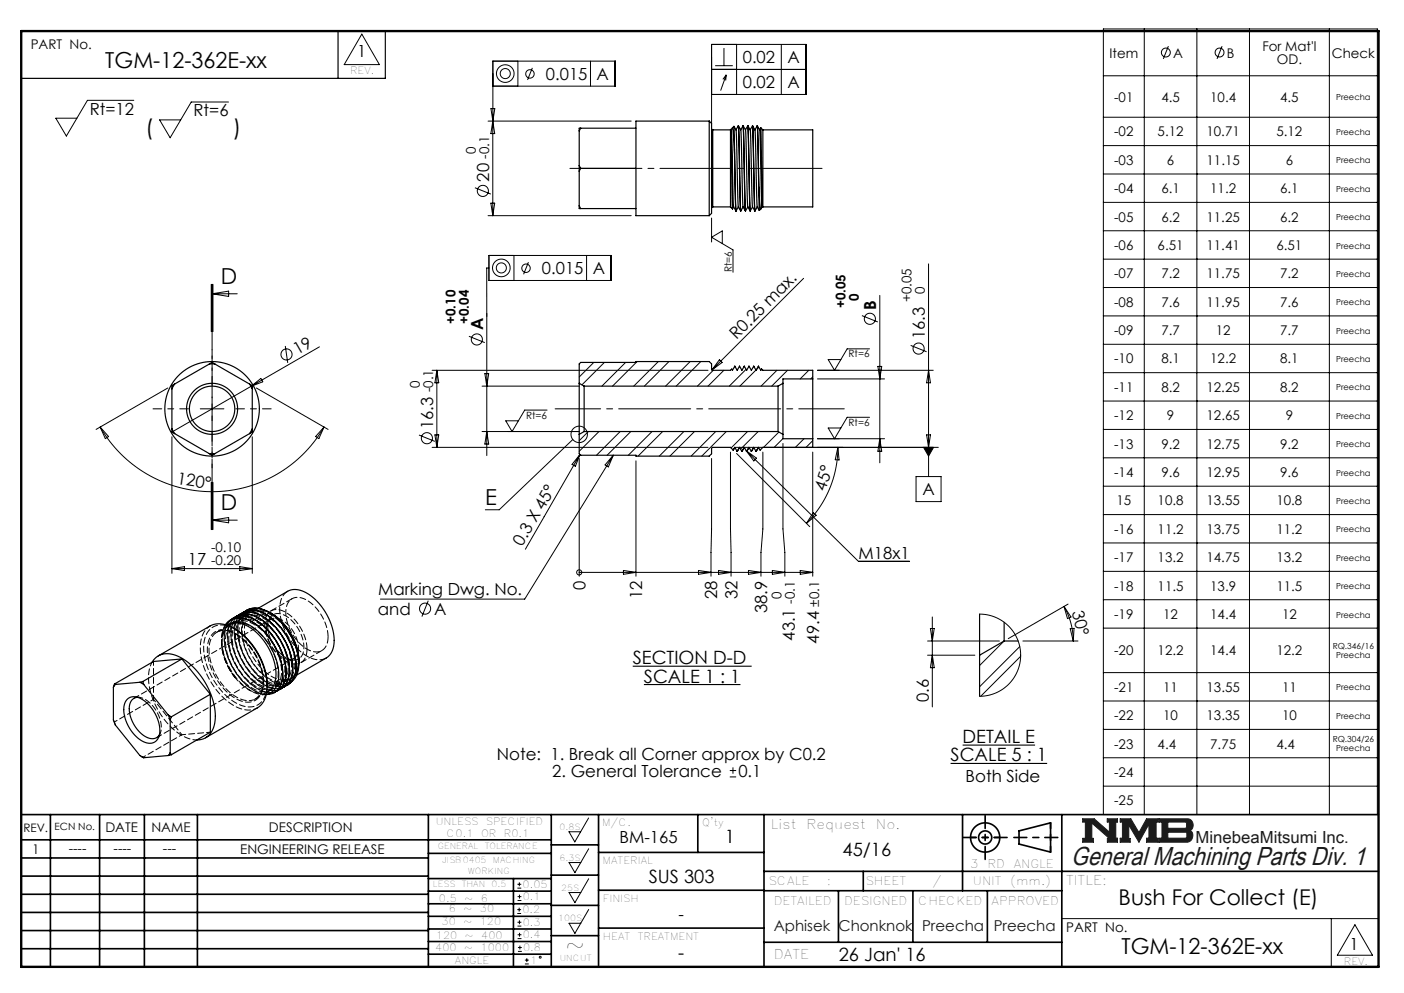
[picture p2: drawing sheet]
<svg xmlns="http://www.w3.org/2000/svg" width="297mm" height="210mm" viewBox="0 0 297 210" stroke-linecap="round" stroke-linejoin="round" font-family="sans-serif">
<g fill="none" stroke="#000" stroke-width=".35">
<path d="M4.5 172.3h287.1M4.5 177.6h112.1M10.7 172.3v32.2M21.1 172.3v32.2M30.5 172.3v32.2M41.8 172.3v32.2M90.6 172.3v32.2M116.6 172.3v32.2M116.6 178.7h10M126.6 172.3v32.2M147.6 172.3v8M161.6 172.3v32.2"/>
<path d="M203.6 172.3v16.1M215.6 175.7l6.6-1.7v6.2l-6.6-1.7zM224.6 172.3v32.2M4.5 185.3h86.1M4.5 181.4h86.1M4.5 189.1h86.1M4.5 193h86.1M4.5 196.8h86.1M90.6 199.1h26M90.6 193.8h26M90.6 188.5h26M90.6 191.1h26"/>
<path d="M90.6 180.5h26M90.6 185.8h26M90.6 196.5h26M108.6 185.8v18.5M116.6 185.1h10M116.6 191.5h10M116.6 197.9h10M126.6 196.3h35M126.6 188.3h35M126.6 180.3h35M161.6 184.3h130M161.6 199.3h63"/>
<path d="M161.6 188.4h63M177.4 188.4v10.9M182.6 184.3v4.1M193.1 188.4v10.9M208.9 188.4v10.9M4.5 200.6h86.1M90.6 201.8h26"/>
<circle cx="208.4" cy="177.1" r="3.1"/>
<circle cx="208.4" cy="177.1" r="1.39"/>
</g>
<path d="M229 173.2h2.5l3.2 2.8v-2.1h-.5v-.7h2.2v.7h-.4v3.4h.4v.8h-2.2v-.8h.4l-3.6-3.2v3.2h.3v.8h-2.3v-.8h.6v-3.4h-.6zM237 173.2h2.2l1.7 2.9 1.6-2.9h2.5v.7h-.4v3.4h.4v.8h-2.5v-.8h.5v-3l-2.1 3.8-2.1-3.6v2.8h.3v.8h-2.1v-.8h.4v-3.4h-.4zM245.2 173.2h6a1.34 1.34 0 0 1 1.2 1 1.34 1.34 0 0 1-.7 1.5 1.33 1.33 0 0 1 .6 1.4 1.33 1.33 0 0 1-1.2 1h-5.9v-.8h.6v-3.4h-.6zM247 173.9h3.8l.2 .2v.8l-.3 .3h-3.7zM247 176h3.9l.2 .2v.8l-.4 .3h-3.7z" fill="none" stroke="#191924" stroke-width=".21"/>
<path d="M76.5 7.2l3.8 6.5h-7.5zM124.5 173l-2.9 5-1.2-2.1h2.4M124.5 179.5l-2.9 5.1-1.2-2.2h2.4M124.5 185.8l-2.9 5.1-1.2-2.1h2.4M124.5 192.3l-2.9 5.1-1.2-2.1h2.4M224.6 194.3h67M281.6 194.3v10.2M286.6 195.6l3.7 6.4h-7.4z" fill="none" stroke="#000" stroke-width=".21"/>
<path d="M4.5 6.6h287.1" fill="none" stroke="#000" stroke-width=".21" stroke-dasharray="6.3 1.3 1.3 1.3" stroke-dashoffset="1.9"/>
<path d="M71.5 6.6v10M81.5 6.6v10h-77" fill="none" stroke="#000" stroke-width=".25"/>
<path d="M205.3 177.1h6.2M222.2 174v6.2" fill="none" stroke="#000" stroke-width=".35" stroke-dasharray="15.2 1.3 1.3 1.3" stroke-dashoffset="14.1"/>
<path d="M203.8 177.1h9.2M208.4 172.5v9.2M214.5 177.1h9.3" fill="none" stroke="#000" stroke-width=".35" stroke-dasharray="15.2 1.3 1.3 1.3" stroke-dashoffset="12.5"/>
<path d="M4.5 6.6h287.1v197.9h-287.1z" fill="none" stroke="#000" stroke-width=".5"/>
<path d="M229 173.2v.7h.6v3.4h-.6v.8h2.3v-.8h-.3v-3.2l3.6 3.2h-.4v.8h2.2v-.8h-.4v-3.4h.4v-.7h-2.2v.7h.5v2.1l-3.2-2.8zM237 173.2v.7h.4v3.4h-.4v.8h2.1v-.8h-.3v-2.8l2.1 3.6 2.1-3.8v3h-.5v.8h2.5v-.8h-.4v-3.4h.4v-.7h-2.5l-1.6 2.9-1.7-2.9zM247 176h3.8l.3 .3v.7l-.3 .3h-3.8zM245.2 173.2v.7h.6v3.4h-.6v.8l6.3-.1 .6-.4 .2-.8-.1-.7-.5-.4a1.34 1.34 0 0 0 .7-1.5 1.34 1.34 0 0 0-1.2-1zM247 173.9h3.8l.2 .2v.8l-.3 .3h-3.7z" fill-rule="evenodd" fill="#191924"/>
<g fill="none" stroke="#000" stroke-width=".21">
<path d="M104.3 18.2h25.8v-5.3h-25.8l-.1 32.7M104.3 12.9v5.3h5.3v-5.3M112.6 14.4l-1 2.5M124.9 12.9v5.3M150.5 20h20v-10.6h-20v16.7M150.5 14.7h20M151.3 13.9h3.7M153.1 10.2v3.7M153.6 15.8l-.7 1M153.6 15.8l-.1 1.2M153.6 15.8l-1.2 3.4M155.8 9.4v10.6"/>
<path d="M165.3 9.4v10.6M233.4 6.1h58v166.2h-58zM233.4 16h58M242.1 6.1v166.2M247.2 9.8l-1.1 2.7M253.2 6.1v166.2M258.5 9.8l-1.1 2.7M264.3 6.1v166.2M281.2 6.1v166.2M28.3 21.2h-9.8l-4.5 7.6-2.2-3.8h4.5M48.3 21.6h-7.8l-4.5 7.5-2.2-3.7h4.4M100.5 39.7l3.3 1.3"/>
<path d="M103.2 25.6h30.3M103.9 23l.8 5.3h-.9l.9-5.3zM233.4 24.8h58M233.4 30.8h58M233.4 36.8h58M103.2 45.6h30.3M103.4 56.7h-.4v10.2M103.4 54h25.9v5.3h-25.9zM103.8 43h.9l-.5 2.6zM108.7 54v5.3M111.8 55.5l-1 2.5M124.1 54v5.3"/>
<path d="M150.5 46.1v5.1M152.8 51.5v-2.7l-2.3 1.4 4.6 2.7v4.7M170 58.9l-19.4 19.3M196.4 55.8v45M233.4 42.8h58M233.4 48.8h58M233.4 54.8h58M44.7 60.1v10M44.9 60.1v10M44.9 62.1h5.3M44.9 62.1l3.5-.5v1.1zM45 60.1v10"/>
<path d="M60.3 73.2l.6 3.5M67.6 73.4l-14.5 8.3M91.4 78.3h58.4M92.4 78.3l.4 2.7h-.8zM92.4 78.3v16.3M99.2 71.1l3.4 1.4M102.6 79h.8l-.4 2.7zM103 66.3v30M125.6 76.6l-3.1 3.1M127.9 76.6l-4.8 4.8M132.3 76.6l-5 5.1M134.8 76.5l-5.2 5.2"/>
<path d="M139.3 76.5l-5.2 5.2M141.5 76.5l-5.2 5.2M146 76.5l-5.2 5.2M148.2 76.5l-5.2 5.2M150.9 78.3l-3.4 3.4M152.2 76.1l.6 .6-2.2 1.5zM153.1 78.3l-3.3 3.4M157.8 78.1l-3.5 3.6M158.5 77.5h-.1M159.9 78.3l-3.4 3.4M160.5 77.6l-.4 .5M164.4 78.3l-3.4 3.4"/>
<path d="M166.6 78.3l-3.4 3.4M171.1 78.3l-1.8 1.8M171.9 79.7l-.4 .4M172.9 78.3h24.5M182.3 66.7l3.4 1.4M183.9 73.8h-4.7l-2.7 4.5-1.3-2.3h2.7M185.7 77.5h.8l-.4 2.6zM186.1 62.5v35.4M192.6 73l3.4 1.4M196.4 78.3l.4 2.7h-.8zM233.4 60.8h58M233.4 66.8h58"/>
<path d="M233.4 72.8h58M233.4 78.8h58M21.2 90.3a27.3 27.3 0 0 0 47.3 0M21.2 90.3l1.8 2-.7 .5zM35.5 82.1l-15.2 8.7M36.4 92.4v28.8M42.4 86.5h5M44.9 84v5M53.1 81.7l-16.5 9.5M53.1 81.7l2.1-1.7 .4 .7zM53.4 92.4v28.8M54.2 82.1l15.2 8.7"/>
<path d="M68.5 90.3l-1 2.5-.7-.5zM88.6 92l3.4 1.3M91.4 94.6h58.4M92 92h.8l-.4 2.6zM102 91.3h20.6M102 81.7h20.6M103 91.3l.4 2.6h-.8zM115.7 86.7h-4.7l-2.7 4.6-1.3-2.3h2.7M121.2 92.9l-15.6 14.9h-2.9M122.5 97v24.9M122.7 96.1l-1 2.5-.7-.4zM122.7 96.1l-11.6 20.1"/>
<path d="M124.5 91.3l-2 1.9M126.7 91.3l-4.2 4.1M129.7 96.3l-18.7 30.4h-30.5M129.7 96.3l-1 2.4-.7-.4zM131.2 91.3l-5 5M133.4 91.3l-5 5M134.5 97.5v24.4M137.9 91.3l-5 5M140.2 91.3l-5.2 5.2M144.7 91.3l-5.2 5.2M146.9 91.3l-5.2 5.2M150.5 97l-.1 24.9"/>
<path d="M151.4 91.3l-5.2 5.2M153.6 91.3l-5.2 5.2M154.5 95.6l.1 26.3M155.8 95.9l15.5 15.5M157.9 95.3l23.7 23.4h10.8M157.9 95.3l2.1 1.6-.5 .6zM158.1 91.3l-3.4 3.4M160.4 91.3l-3.7 3.7M161.4 95.6v16.3l-.4 5v5M164.8 91.4l-3.3 3.2M165.6 93.8v18.1l.4 5v5M165.6 92.8l-1.8 1.8"/>
<path d="M170.1 92.8l-1.8 1.8M171.9 95.6v26.3M171.9 93.2l-1.4 1.4M172.9 92.8h14.2M172.9 80.1h14.2M177.2 94.6l.3 2.7-.8-.1zM177.2 94.6a22.7 22.7 0 0 1-6.6 16.1M183.9 88.3h-4.7l-2.7 4.5-1.3-2.3h2.7M186.1 92.8l.4 2.6h-.8zM195.4 94.6h2.1l-1.1 1.9zM196 92h.8l-.4 2.6zM198.5 94.6h-43"/>
<path d="M233.4 84.8h58M233.4 90.8h58M233.4 96.8h58M44.7 102v10M44.9 102v10M44.9 110l3.5-.6v1.2zM44.9 110h5.3M45 102v10zM50.7 119.8l2.7 .4-2.7 .5zM172 108.4l.7 .6-2.1 1.7zM193.8 100.8h5.3v5.3h-5.3zM233.4 102.8h58"/>
<path d="M233.4 108.8h58M233.4 114.8h58M36.4 120.2h17M36.4 120.2l2.6-.4v.9zM90.6 127l-1.4 3.4M122.5 121h.1M122.5 121h49.4M131.9 120.6l2.6 .4-2.6 .5zM147.8 120.6l2.6 .4-2.6 .5zM152 120.6l2.6 .4-2.6 .5zM158.3 120.6l2.7 .4-2.7 .5zM163.4 120.6l2.6 .4-2.6 .5z"/>
<path d="M169.3 120.6l2.6 .4-2.6 .5zM196.2 135.6h15.2M196.2 138.6h10M196.8 132.9h.8l-.4 2.7zM197.2 130.5v19M197.2 138.6l.4 2.6h-.8zM207.2 129.9l1.6 .1 1.7 .5 1.5 .8 1.3 1.1 1.1 1.3 .8 1.5 .5 1.7 .2 1.7-.2 1.6-.4 1.7-.8 1.5-1.1 1.3-1.4 1.1-1.5 .8-1.6 .5-1.7 .1M212.4 135.6l-5.2 5.1M215.7 136.7l-8.5 8.5M215.9 138.8l-8.4 8.4M216.4 135.6h11.6M225.1 128.3a14.6 14.6 0 0 1 1.9 7.3"/>
<path d="M225.1 128.3l1.5 2.2-.8 .3zM225.9 127.8l-12.6 7.3M226.4 133l.8-.1-.2 2.7zM233.4 120.8h58M233.4 126.8h58M233.4 132.8h58M233.4 142.2h58M233.4 148.2h58M233.4 154.3h58M154.4 164.3h1.3M154.4 163h1.3M155.1 162.3v1.3"/>
<path d="M233.4 160.3h58M233.4 166.3h58M109.4 193.2h.8M109.4 192.4h.8M109.5 187.8h.8M109.5 187h.8M109.5 195.9h.8M109.5 195h.8M109.5 190.4h.8M109.5 189.6h.8M109.5 198.5h.8M109.5 197.7h.8"/>
<path d="M109.8 192v.8M109.9 186.6v.8M109.9 194.6v.8M109.9 189.2v.8M109.9 197.3v.8M110 200v.8M109.6 201.2h.8M109.6 200.4h.8M111 203.9h.9M111 203h.9M111.4 202.6v.9"/>
<circle cx="106.9" cy="15.6" r="1.07"/>
<circle cx="106.9" cy="15.6" r="1.87"/>
<circle cx="112.1" cy="15.6" r=".89"/>
<circle cx="246.6" cy="11.1" r=".94"/>
<circle cx="258" cy="11.1" r=".94"/>
<circle cx="102.1" cy="40.4" r="1.18"/>
<circle cx="106.1" cy="56.7" r="1.07"/>
<circle cx="106.1" cy="56.7" r="1.87"/>
<circle cx="111.3" cy="56.7" r=".89"/>
<circle cx="60.6" cy="75" r="1.18"/>
<circle cx="100.9" cy="71.8" r="1.18"/>
<circle cx="184" cy="67.4" r="1.18"/>
<circle cx="194.3" cy="73.7" r="1.18"/>
<circle cx="90.3" cy="92.7" r="1.18"/>
<circle cx="122.5" cy="91.9" r="1.74"/>
<circle cx="89.9" cy="128.7" r="1.18"/>
<circle cx="122.5" cy="121" r=".54"/>
<circle cx="114.3" cy="202.4" r=".2"/>
</g>
<path d="M133.8 140.9h25.2M136.2 144.8h20.4M203.6 157.6h15.4M201.1 161.5h20.4" fill="none" stroke="#000" stroke-width=".24"/>
<path d="M44.9 60.1v51.9" fill="none" stroke="#000" stroke-width=".21" stroke-dasharray="6.3 1.3 1.3 1.3" stroke-dashoffset="2.6"/>
<path d="M120.5 35.6h53.4" fill="none" stroke="#000" stroke-width=".21" stroke-dasharray="15.2 1.3 1.3 1.3"/>
<path d="M39.9 86.5h-7.5M44.9 81.5v-7.5M44.9 91.5v7.5M49.9 86.5h7.5" fill="none" stroke="#000" stroke-width=".21" stroke-dasharray="15.2 1.3 1.3 1.3" stroke-dashoffset="13.4"/>
<path d="M117.4 86.5h61.2" fill="none" stroke="#000" stroke-width=".21" stroke-dasharray="15.2 1.3 1.3 1.3" stroke-dashoffset="5.6"/>
<path d="M195.4 94.6h2.1l-1.1 1.9z" fill="#000"/>
<g fill="none" stroke="#000" stroke-width=".25">
<path d="M122.5 35v1.2M122.5 27.7v7.3M122.5 36.2v7.3M122.5 35l.3 .6M122.8 27.1h-.3v.6M122.8 27.1l-.3 .6M122.8 27.1h11.7M122.8 35.6h11.7M122.8 35.6l-.3 .6M150 25.6v20M150 25.6l.5 .5v19l-.5 .5M150 25.6h-15.5v20h15.5"/>
<path d="M150.5 27.2l.3 .3M150.8 27.5v16.3M150.8 27.5h3.7M154.5 27.5v16.3M154.6 27.4l-.1 .1M154.6 27.4l.3 16.8M154.7 27.5l.3 13.1a7.3 7.3 0 0 0 .4 3.6l.3 .4M154.9 27.1l-.2 .4-.1-.1M154.9 27.1l.2 1 .3 4.3M155.3 26.7l-.4 .4M155.3 26.7l.1 4.8M155.4 32.4l.3 12.2"/>
<path d="M155.4 31.5l.3 13.1M155.4 31.5v.9M155.7 27.5l.3 13.1a7.3 7.3 0 0 0 .4 3.6l.3 .4M156.2 26.6l-.5 .9-.4-.8M156.2 26.6l.5 18M156.2 26.6h.1M156.2 26.6l.5 .9 .5-.9M156.7 27.5l.3 13.1a7.3 7.3 0 0 0 .4 3.6l.3 .4M157.2 26.6l.5 18M157.2 26.6h.1M157.2 26.6l.5 .9 .5-.9M157.7 27.5l.3 13.1a7.3 7.3 0 0 0 .4 3.6l.3 .4"/>
<path d="M158.2 26.6l.5 18M158.2 26.6h.1M158.7 27.5l.3 13.1a7.3 7.3 0 0 0 .4 3.6l.3 .4M159.2 26.6l-.5 .9-.5-.9 .5 18 .5-.8M159.2 26.6l.5 18M159.2 26.6h.1M159.2 26.6l.5 .9 .5-.9M159.2 26.6l.5 18 .5-.8M159.7 27.5l.3 13.1a7.3 7.3 0 0 0 .4 3.6l.2 .3M160.2 26.6l.3 13.9M160.2 26.6h.1M160.2 26.6l.5 .9 .2-.5"/>
<path d="M160.2 26.6l.3 13M160.5 39.6l.2 3.6 .2 1-.3 .3M160.5 39.6v.9M160.7 27.5l.4 14.6 .2 1.8M160.9 27l.4 16.9M160.9 27l.5 .5M161.4 27.5v16.3M161.4 27.5h10.5v16.3h-10.5M122.5 43.5v.6h12M122.5 43.5l.3 .6M150.8 43.8l-.3 .2M150.8 43.8h3.7"/>
<path d="M154.5 43.8l.4 .4M155.2 43.8l-.2 .4M155.7 44.6h.1M156.2 43.8l-.5 .8M156.7 44.6h.1M157.2 43.8l-.5 .8M157.7 44.6h.1M158.2 43.8l-.5 .8M158.7 44.6h.1M160.5 40.5l.1 4M161.2 43.8l-.2 .4M161.4 43.8l-.1 .1"/>
<path d="M44.3 77h1.1M155.4 77.5l-.5 .8-.1-.3-.3 .3h-3.7l-.3-.2v-1.1l-.5-.5-27.2 .1-.3 .4v4.1M155.4 77.5h.1M155.5 77.5l.4 .8 .5-.8M156.4 77.5h.1M156.5 77.5l.4 .8 .5-.8M157.4 77.5h.1M157.5 77.5l.4 .8 .5-.8M158.4 77.5h.1M158.5 77.5l.4 .8 .5-.8M159.4 77.5h.1M159.5 77.5l.4 .8 .5-.8"/>
<path d="M160.4 77.5h.1M160.5 77.5l.4 .8 .2-.3M161.1 78v.1M161.1 78l.3 .3h10.5v1.8M36.4 90.7l.5 1M36.4 82.2v9.2l8.5 4.9 .5-.4M36.9 81.2l-.5 1M36.9 81.2l-.5 .4v.6M36.9 81.2l8-4.6 8.5 5v9.1M44.3 95.9h1.1M52.8 81.2l.6 1M53.4 90.7l-.6 1"/>
<path d="M53.4 90.7v.7l-8 4.5M122.5 91.9v4.1l.3 .3 27.2 .2 .5-.5v-1.2l.2-.2h3.8l.6 .6M122.5 81.1v10.8M122.5 81.1l1.1 .6M123.6 81.7v9.6M123.6 91.3l-1.1 .6M123.6 91.3h41M123.6 81.7h41M155.1 95.2h.1M155.4 94.6l.5 .9M155.4 94.6l-.3 .6M156 95.4v.1"/>
<path d="M156.4 94.6l.6 .9M156.4 94.6l-.4 .9M157 95.4v.1M157.4 94.6l.6 .9M157.4 94.6l-.4 .9M158 95.4v.1M158.4 94.6l.6 .9M158.4 94.6l-.4 .9M159 95.4v.1M159.4 94.6l.6 .9M159.4 94.6l-.4 .9M160 95.4v.1"/>
<path d="M160.4 94.6l-.4 .9M164.6 81.7v9.6M164.6 91.3l1 .6M165.6 81.1v10.8M165.6 91.9v.9h6.3M165.6 81.1l-1 .6M171.9 80.1v12.7M171.9 92.8v1.8h-10.5l-.6 .6-.4-.6M171.9 80.1h-6.3v1M33.5 138.7l10.9-6.3a5.2 5.2 0 0 1 5.5 .7 15.7 15.7 0 0 1 6.6 12M38.5 139.4l-8.3 4.7M38.5 139.4l6 7.4"/>
<path d="M38.5 139.4l-6 .5-8.3 4.8M48.3 132.3a4.2 4.2 0 0 1 4.9 .6 12.3 12.3 0 0 1 5.1 10.9 3.4 3.4 0 0 1-1.9 2.6M48.9 131a4.3 4.3 0 0 1 5.1 .1 13.8 13.8 0 0 1 6.5 11.7 3.8 3.8 0 0 1-2.1 3.4M49.4 130.7h.1M49.4 130.7a5 5 0 0 1 5.3 .8 13.9 13.9 0 0 1 5.8 11.3 4 4 0 0 1-1.7 3.3M49.4 132.9a14.7 14.7 0 0 1 7.1 12.2M49.8 130.5a4.4 4.4 0 0 1 4.9 .2 13.8 13.8 0 0 1 6.5 11.7 3.8 3.8 0 0 1-2.1 3.4M50.1 130.3a5 5 0 0 1 5.3 .8 13.9 13.9 0 0 1 5.8 11.3 4 4 0 0 1-1.7 3.3M50.1 130.3h.1M50.3 130.6l.7 .1M50.3 130.6a3.2 3.2 0 0 0-2.6 1.5M50.3 130.6a9.4 9.4 0 0 1 7 4.7 11.6 11.6 0 0 1 2.2 9.3 3.2 3.2 0 0 1-1.5 1.9"/>
<path d="M50.5 130.1a4.4 4.4 0 0 1 4.9 .2 13.8 13.8 0 0 1 6.5 11.7 3.8 3.8 0 0 1-2.1 3.4M50.8 129.9a4.5 4.5 0 0 1 4.6 .4 13.8 13.8 0 0 1 6.5 11.7 3.8 3.8 0 0 1-1.7 3.3M51 130.7a3.5 3.5 0 0 0-3.2 1.5M51 130.7a11.1 11.1 0 0 1 7.3 6.4 9.4 9.4 0 0 1 .9 8.1 2.99 2.99 0 0 1-2.9 1.7 3.4 3.4 0 0 0 2.7-3.7 12.9 12.9 0 0 0-6.8-11.3 3.7 3.7 0 0 0-4.1 .4M51.2 129.7a4.4 4.4 0 0 1 4.9 .2 13.8 13.8 0 0 1 6.5 11.7 3.8 3.8 0 0 1-2.1 3.4M51.5 129.4a5 5 0 0 1 5.3 .9 13.9 13.9 0 0 1 5.8 11.2 4 4 0 0 1-1.7 3.3M51.5 129.4v.1M51.9 129.3a4.4 4.4 0 0 1 4.9 .1l2.2 1.7 1.3 1.5M52.2 129a4.5 4.5 0 0 1 4.6 .4l1.4 1 1.5 1.4M54.6 128.6l6.3-3.6a4.7 4.7 0 0 1 5 1.1 12.3 12.3 0 0 1 4.7 10.6 3.5 3.5 0 0 1-1.6 2.5l-6.2 3.6M56.3 129.2a12.6 12.6 0 0 1 6.9 10.8M57.3 129.6a12.7 12.7 0 0 1 5.9 10.2"/>
<path d="M59.7 131.8l.6 .8M59.7 131.8a13.3 13.3 0 0 1 3.5 8.3M60.3 132.6a12.5 12.5 0 0 1 2.8 9.2 3.7 3.7 0 0 1-1.4 2.3M207.2 129.9v8.7M207.2 138.6v8.6M212.4 131.6v4M212.4 135.6l-5.2 3M212.4 135.6h3M24 145.3v7l.4 1 5.2 6.5 .8 .4M24.2 144.7l-.2 .6M24.2 144.7l.2 .1M24.4 144.8l-.4 .5"/>
<path d="M26.8 148a2.61 2.61 0 0 1 3.7 .2 8 8 0 0 1 3.2 7.3 2.19 2.19 0 0 1-3.5 1.3 8 8 0 0 1-3.9-7.8zM29.1 147.5a2.16 2.16 0 0 0-1.7 2.7 6.9 6.9 0 0 0 4.5 6 1.73 1.73 0 0 0 1.8-.8M29.6 144.3l.8 .5M29.6 144.3l-5.2 .5M30.2 144.1l.2 .7M30.2 144.1l-.6 .2M30.4 144.8l5.2 6.4M32.2 140.1a4 4 0 0 1 5.4-1.3 15.1 15.1 0 0 1 7.9 13.6 4 4 0 0 1-3.9 4.1M35.6 151.2l.4 1.1M35.6 151.2l.6 .4M35.6 159.8l-5.2 .4M36 159.2l-.4 .6"/>
<path d="M36 159.2l.2 .4M36 152.3v6.9M36.2 151.6l-.2 .7M36.2 159.6l-.6 .2M44.5 146.8l-8.3 4.8M44.5 146.8v8l-8.3 4.8M56.5 145.1a5 5 0 0 1-2.1 4.6l-10.9 6.3M58.8 146.1h-.1M59.5 145.7h-.1M60.9 144.8h.1M63.2 140.1v.2M30 160l.4 .2"/>
<circle cx="44.9" cy="86.5" r="5.4"/>
<circle cx="44.9" cy="86.5" r="10"/>
<circle cx="44.9" cy="86.5" r="4.8"/>
</g>
<path d="M48.3 132.3l-2.4 1.4M49.8 130.5a5.2 5.2 0 0 0-1.6 4.8 13.9 13.9 0 0 0 6.8 10.6 4.1 4.1 0 0 0 3.4 .3M50.5 130.1a5.2 5.2 0 0 0-1.6 4.8 13.9 13.9 0 0 0 6.8 10.6 4.1 4.1 0 0 0 3.4 .3M51.2 129.7a5.2 5.2 0 0 0-1.6 4.8 13.9 13.9 0 0 0 6.8 10.6 4.1 4.1 0 0 0 3.4 .3M51.9 129.3a5.2 5.2 0 0 0-1.6 4.8 13.9 13.9 0 0 0 6.8 10.6 4.1 4.1 0 0 0 3.4 .3M56.3 129.2a3.5 3.5 0 0 0-5.2 3.2 12.9 12.9 0 0 0 7.2 12l1.1 .3a3.1 3.1 0 0 0 2.3-.6M29.1 147.5a5.9 5.9 0 0 1 4.7 4.6 4.1 4.1 0 0 1-.1 3.3M54 147.8l2.4-1.4" fill="none" stroke="#000" stroke-width=".21" stroke-dasharray="1.3 .6" stroke-dashoffset=".2"/>
<path d="M46.9 135.8v.1M46.9 135.3v.3M48.9 131a5.3 5.3 0 0 0-1.4 4.7 13.9 13.9 0 0 0 6.8 10.6l2 .6M56.3 133.1a2.06 2.06 0 0 1 1-2.1 2.06 2.06 0 0 1 2.4 .1 7 7 0 0 1 3.3 7.1 2.02 2.02 0 0 1-3.3 .8 7.5 7.5 0 0 1-3.4-5.9M61.8 126.6l-4.5 2.6M24 152.3l.2 .4M52.6 145.9l.4 .2M59.8 143.8a3.1 3.1 0 0 0 3.3-3.2 12.3 12.3 0 0 0-6.7-11 3.4 3.4 0 0 0-5.1 2.9 12.1 12.1 0 0 0 6.7 11.5 3.1 3.1 0 0 0 4.4-3 12.3 12.3 0 0 0-6.7-11 3.4 3.4 0 0 0-5.1 2.9 12.1 12.1 0 0 0 6.7 11.5 3.1 3.1 0 0 0 4.4-3 12.3 12.3 0 0 0-6.7-11 3.4 3.4 0 0 0-5.1 2.9 12.1 12.1 0 0 0 6.7 11.5 3.1 3.1 0 0 0 4.3-2.9 12.3 12.3 0 0 0-6.6-11.1 3.4 3.4 0 0 0-5.1 2.9 12.1 12.1 0 0 0 6.7 11.5 3.1 3.1 0 0 0 4.3-2.9 12.3 12.3 0 0 0-6.6-11.1 3.4 3.4 0 0 0-5.1 3 12.1 12.1 0 0 0 6.6 11.4 3.1 3.1 0 0 0 4.4-2.9 12.3 12.3 0 0 0-6.6-11.1 3.4 3.4 0 0 0-5.2 3 12.1 12.1 0 0 0 6.7 11.4 3.1 3.1 0 0 0 4.4-2.9 12.3 12.3 0 0 0-6.6-11.1 3.4 3.4 0 0 0-5.2 3 12.2 12.2 0 0 0 2.8 8.3M63.6 140.2l4.5-2.6" fill="none" stroke="#000" stroke-width=".21" stroke-dasharray="1.3 .6"/>
<path d="M32.5 139.9v8M44.4 132.4a5.2 5.2 0 0 0-2 5.1 15.4 15.4 0 0 0 7.9 12.2 4.6 4.6 0 0 0 4.1 0M46.3 133.5a5.8 5.8 0 0 1 5.6 2.2 13 13 0 0 1 3.8 8.5M46.3 133.5a5.3 5.3 0 0 1 5.1 1.6 13 13 0 0 1 4.3 9M56.9 131l-.3 .9M60.9 139.5l.9 .1M29.5 147.5l-.9-.1M29.6 159.8l.6 .4M32.2 140.1a10.1 10.1 0 0 0 .6 8.8 13 13 0 0 0 7.9 7.5l.9 .1M33.6 155.9l.3-.8M49.8 143.3a7 7 0 0 0 6.1 3.3l.8-.3M55.7 144.3a12.6 12.6 0 0 0-7.1-10.9 3.3 3.3 0 0 0-4.7 3.1 12.5 12.5 0 0 0 7.1 11.7 3.3 3.3 0 0 0 4.7-3v-.9" fill="none" stroke="#000" stroke-width=".21" stroke-dasharray="1.3 .6" stroke-dashoffset=".4"/>
<path d="M56.7 132.5a2.3 2.3 0 0 1 1-2.5 2.3 2.3 0 0 1 2.6 .2 8 8 0 0 1 3.9 7.7 2.19 2.19 0 0 1-3.6 1.3 7.4 7.4 0 0 1-2.6-2.6M57.7 136.1a7.8 7.8 0 0 1-1-3.6M32.5 147.9l6 7.5M32.5 147.9l-8.3 4.8M38.5 155.4l-8.3 4.8M59.8 143.8a3.3 3.3 0 0 0 3.4-3.8" fill="none" stroke="#000" stroke-width=".21" stroke-dasharray="1.3 .6" stroke-dashoffset=".6"/>
<path d="M45.5 133.9l.8-.4M57.5 129.8a3.5 3.5 0 0 0-5.2 .7 8.8 8.8 0 0 0 .9 7.9 9.5 9.5 0 0 0 6.6 5.4M38.5 155.4l6-.6M54.5 147.5l-.9 .5M63.2 140.1a3.2 3.2 0 0 1-2.9 3.8l-.5-.1" fill="none" stroke="#000" stroke-width=".21" stroke-dasharray="1.3 .6" stroke-dashoffset=".5"/>
<path d="M60.9 125a4.5 4.5 0 0 0-1.7 4.7 12.4 12.4 0 0 0 6.7 9.5 3.6 3.6 0 0 0 3.1 0M64.9 137.3a9.5 9.5 0 0 0-5.5-8.3 2.54 2.54 0 0 0-3.4 2.7 9.4 9.4 0 0 0 5.5 8.6 2.54 2.54 0 0 0 3.4-2.6v-.4M69.4 134.7a9.5 9.5 0 0 0-5.5-8.2 2.54 2.54 0 0 0-3.4 2.6 9.4 9.4 0 0 0 5.5 8.6 2.54 2.54 0 0 0 3.4-2.6v-.4M56.5 144.7a4.3 4.3 0 0 1-2.9 4.7 7.5 7.5 0 0 1-6.5-3 14 14 0 0 1-3.9-10.9 3.7 3.7 0 0 1 5.5-2.9l1.1 .5" fill="none" stroke="#000" stroke-width=".21" stroke-dasharray="1.3 .6" stroke-dashoffset="-.1"/>
<path d="M48.5 132.1a4.5 4.5 0 0 0-1.6 4.8 13.1 13.1 0 0 0 2.9 6.4M57.3 130.9l-29 16.8M33.1 156l29-16.7" fill="none" stroke="#000" stroke-width=".21" stroke-dasharray="1.3 .6" stroke-dashoffset=".1"/>
<path d="M47.8 132.2a8.4 8.4 0 0 0 0 7.7l.9 1.9 1.1 1.5M24.2 152.7l.2 .6M49.8 143.3a11.1 11.1 0 0 1-2.6-9.6l.9-1.4M53.6 148a5.3 5.3 0 0 1-5-1.6 12.2 12.2 0 0 1-4.3-10.3l.4-1.1 .8-1.1M56.3 146.9a7.4 7.4 0 0 1-6.2-3.3 12.8 12.8 0 0 1-3.1-9.8l.7-1.7" fill="none" stroke="#000" stroke-width=".21" stroke-dasharray="1.3 .6" stroke-dashoffset=".3"/>
<path d="M54.6 128.6l-1.2 .7M55.7 144.2a4.4 4.4 0 0 1-1.3 3.3M55.7 144.1a4.4 4.4 0 0 1-1.2 3.4M58 146.5a4.8 4.8 0 0 1-5.1-1 13.9 13.9 0 0 1-5.4-11.4 4.3 4.3 0 0 1 1.9-3.4M58.8 146.1a4.8 4.8 0 0 1-5.1-1 13.9 13.9 0 0 1-5.5-11.5 4.3 4.3 0 0 1 1.9-3.3M59.5 145.7a4.8 4.8 0 0 1-5.1-1 13.9 13.9 0 0 1-5.5-11.5 4.3 4.3 0 0 1 1.9-3.3M60.2 145.2a4.8 4.8 0 0 1-5.1-.9 13.9 13.9 0 0 1-5.5-11.5 4.3 4.3 0 0 1 1.9-3.4M60.9 144.8a4.8 4.8 0 0 1-5.1-.9 13.9 13.9 0 0 1-5.5-11.5 4.3 4.3 0 0 1 1.9-3.4M61.5 143.5l1.3-.7M62 143.1a4.5 4.5 0 0 0 1.2-3.4" fill="none" stroke="#000" stroke-width=".21" stroke-dasharray="1.3 .6" stroke-dashoffset=".7"/>
<path d="M59.8 143.8l1.1-.1 .7-.3" fill="none" stroke="#000" stroke-width=".21" stroke-dasharray="1.3 .6" stroke-dashoffset=".9"/>
<text font-size="5.5" fill="#191924" x="226.6" y="182.9">General Machining Parts Div. 1</text>
<text font-size="4.9" x="119.6" y="201.6">~</text>
<g font-size="4.7">
<text x="22.3" y="14.4">TGM-12-362E-xx</text>
<text x="30.8" y="28.6">(</text>
<text x="49.3" y="28.6">)</text>
<text x="46.7" y="60">D</text>
<text x="46.7" y="107.9">D</text>
<text x="102.7" y="106.8">E</text>
<text x="237.2" y="201.7">TGM-12-362E-xx</text>
</g>
<text font-size="4.6" x="236.6" y="191.4">Bush For Collect (E)</text>
<g font-size="3.9">
<text x="133.8" y="140.5">SECTION D-D</text>
<text x="136.2" y="144.3">SCALE 1 : 1</text>
<text x="201.1" y="161">SCALE 5 : 1</text>
<text x="203.6" y="157.1">DETAIL E</text>
<text x="153.3" y="178.4">1</text>
<text x="178.2" y="181">45/16</text>
<text x="137.2" y="186.7">SUS 303</text>
<text x="143.5" y="202.9">-</text>
<text x="177.4" y="203.2">26 Jan' 16</text>
</g>
<g font-size="3.5">
<text x="75.6" y="12.1">1</text>
<text x="115.5" y="16.9">0.015</text>
<text x="126.2" y="16.9">A</text>
<text x="157.1" y="13.4">0.02</text>
<text x="166.6" y="13.4">A</text>
<text x="157.1" y="18.7">0.02</text>
<text x="166.6" y="18.7">A</text>
<text x="19" y="24.2">Rt=12</text>
<text x="40.9" y="24.6">Rt=6</text>
<text x="103.5" y="38.4" transform="rotate(-90 103.5 38.4)">20</text>
<text x="114.6" y="58">0.015</text>
<text x="125.4" y="58">A</text>
<text x="185.3" y="65.5" transform="rotate(-90 185.3 65.5)">B</text>
<text x="102.2" y="69.8" transform="rotate(-90 102.2 69.8)">A</text>
<text x="155.8" y="72" transform="rotate(-45 155.8 72)">R0.25 max.</text>
<text x="195.7" y="71.8" transform="rotate(-90 195.7 71.8)">16.3</text>
<text x="63" y="75.1" transform="rotate(-30 63 75.1)">19</text>
<text x="91.6" y="90.7" transform="rotate(-90 91.6 90.7)">16.3</text>
<text x="37.3" y="102.4" transform="rotate(9 37.3 102.4)">120°</text>
<text x="174.6" y="104" transform="rotate(-72 174.6 104)">45°</text>
<text x="195.1" y="104.8">A</text>
<text x="39.8" y="119.5">17</text>
<text x="110.5" y="115.8" transform="rotate(-60 110.5 115.8)">0.3 X 45°</text>
<text x="181.6" y="118.2">M18x1</text>
<text x="80" y="125.9">Marking Dwg. No.</text>
<text x="123.9" y="124.8" transform="rotate(-90 123.9 124.8)">0</text>
<text x="79.9" y="130.1">and</text>
<text x="91.9" y="130.1">A</text>
<text x="135.9" y="126.7" transform="rotate(-90 135.9 126.7)">12</text>
<text x="151.7" y="126.7" transform="rotate(-90 151.7 126.7)">28</text>
<text x="156" y="126.7" transform="rotate(-90 156 126.7)">32</text>
<text x="162.3" y="129.7" transform="rotate(-90 162.3 129.7)">38.9</text>
<text x="226.7" y="129.3" transform="rotate(76 226.7 129.3)">30°</text>
<text x="168.2" y="135.5" transform="rotate(-90 168.2 135.5)">43.1</text>
<text x="173.3" y="136.1" transform="rotate(-90 173.3 136.1)">49.4</text>
<text x="196.5" y="148.5" transform="rotate(-90 196.5 148.5)">0.6</text>
<text x="105.1" y="160.8">Note: 1. Break all Corner approx by C0.2</text>
<text x="116.8" y="164.3">2. General Tolerance</text>
<text x="156.2" y="164.3">0.1</text>
<text x="204.3" y="165.3">Both Side</text>
<text x="131" y="178.4">BM-165</text>
<text x="143.5" y="194.6">-</text>
<text x="285.5" y="200.9">1</text>
</g>
<text font-size="3.5" fill="#191924" x="252.9" y="178.2">MinebeaMitsumi Inc.</text>
<g font-size="3.2" fill="#191924">
<text x="163.7" y="196.8">Aphisek</text>
<text x="177.4" y="196.8">Chonknok</text>
<text x="195.1" y="196.8">Preecha</text>
<text x="210.2" y="196.8">Preecha</text>
</g>
<g font-size="2.8">
<text x="6.5" y="10.4">PART No.</text>
<text x="267" y="10.8">For Mat'l</text>
<text x="234.7" y="12.2">Item</text>
<text x="248.2" y="12.2">A</text>
<text x="259.5" y="12.2">B</text>
<text x="270.1" y="13.6">OD.</text>
<text x="281.7" y="12.2">Check</text>
<text x="235.7" y="21.5">-01</text>
<text x="245.7" y="21.5">4.5</text>
<text x="256" y="21.5">10.4</text>
<text x="270.8" y="21.5">4.5</text>
<text x="235.7" y="28.9">-02</text>
<text x="244.9" y="28.9">5.12</text>
<text x="255.2" y="28.9">10.71</text>
<text x="270" y="28.9">5.12</text>
<text x="100.7" y="32.6" transform="rotate(-90 100.7 32.6)">0</text>
<text x="103.5" y="33.5" transform="rotate(-90 103.5 33.5)">-0.1</text>
<text x="235.7" y="34.9">-03</text>
<text x="246.8" y="34.9">6</text>
<text x="255.2" y="34.9">11.15</text>
<text x="272" y="34.9">6</text>
<text x="235.7" y="40.9">-04</text>
<text x="245.7" y="40.9">6.1</text>
<text x="256" y="40.9">11.2</text>
<text x="270.8" y="40.9">6.1</text>
<text x="235.7" y="46.9">-05</text>
<text x="245.7" y="46.9">6.2</text>
<text x="255.2" y="46.9">11.25</text>
<text x="270.8" y="46.9">6.2</text>
<text x="235.7" y="52.9">-06</text>
<text x="244.9" y="52.9">6.51</text>
<text x="255.2" y="52.9">11.41</text>
<text x="270" y="52.9">6.51</text>
<text x="235.7" y="58.9">-07</text>
<text x="245.7" y="58.9">7.2</text>
<text x="255.2" y="58.9">11.75</text>
<text x="270.8" y="58.9">7.2</text>
<text x="178.8" y="65.2" transform="rotate(-90 178.8 65.2)">+0.05</text>
<text x="181.6" y="63.6" transform="rotate(-90 181.6 63.6)">0</text>
<text x="192.8" y="64" transform="rotate(-90 192.8 64)">+0.05</text>
<text x="195.7" y="62.3" transform="rotate(-90 195.7 62.3)">0</text>
<text x="235.7" y="64.9">-08</text>
<text x="245.7" y="64.9">7.6</text>
<text x="255.2" y="64.9">11.95</text>
<text x="270.8" y="64.9">7.6</text>
<text x="96.4" y="68.6" transform="rotate(-90 96.4 68.6)">+0.10</text>
<text x="99.2" y="68.6" transform="rotate(-90 99.2 68.6)">+0.04</text>
<text x="235.7" y="70.9">-09</text>
<text x="245.7" y="70.9">7.7</text>
<text x="257.2" y="70.9">12</text>
<text x="270.8" y="70.9">7.7</text>
<text x="235.7" y="76.9">-10</text>
<text x="245.7" y="76.9">8.1</text>
<text x="256" y="76.9">12.2</text>
<text x="270.8" y="76.9">8.1</text>
<text x="88.8" y="82" transform="rotate(-90 88.8 82)">0</text>
<text x="91.6" y="82.9" transform="rotate(-90 91.6 82.9)">-0.1</text>
<text x="235.7" y="82.9">-11</text>
<text x="245.7" y="82.9">8.2</text>
<text x="255.2" y="82.9">12.25</text>
<text x="270.8" y="82.9">8.2</text>
<text x="235.7" y="88.9">-12</text>
<text x="246.8" y="88.9">9</text>
<text x="255.2" y="88.9">12.65</text>
<text x="272" y="88.9">9</text>
<text x="235.7" y="94.9">-13</text>
<text x="245.7" y="94.9">9.2</text>
<text x="255.2" y="94.9">12.75</text>
<text x="270.8" y="94.9">9.2</text>
<text x="235.7" y="100.9">-14</text>
<text x="245.7" y="100.9">9.6</text>
<text x="255.2" y="100.9">12.95</text>
<text x="270.8" y="100.9">9.6</text>
<text x="236.2" y="106.9">15</text>
<text x="244.9" y="106.9">10.8</text>
<text x="255.2" y="106.9">13.55</text>
<text x="270" y="106.9">10.8</text>
<text x="235.7" y="112.9">-16</text>
<text x="244.9" y="112.9">11.2</text>
<text x="255.2" y="112.9">13.75</text>
<text x="270" y="112.9">11.2</text>
<text x="44.7" y="116.7">-0.10</text>
<text x="44.7" y="119.5">-0.20</text>
<text x="235.7" y="118.9">-17</text>
<text x="244.9" y="118.9">13.2</text>
<text x="255.2" y="118.9">14.75</text>
<text x="270" y="118.9">13.2</text>
<text x="235.7" y="124.9">-18</text>
<text x="244.9" y="124.9">11.5</text>
<text x="256" y="124.9">13.9</text>
<text x="270" y="124.9">11.5</text>
<text x="165.3" y="126.7" transform="rotate(-90 165.3 126.7)">0</text>
<text x="168.2" y="127.7" transform="rotate(-90 168.2 127.7)">-0.1</text>
<text x="173.3" y="128.3" transform="rotate(-90 173.3 128.3)">±0.1</text>
<text x="235.7" y="130.9">-19</text>
<text x="246.1" y="130.9">12</text>
<text x="256" y="130.9">14.4</text>
<text x="271.2" y="130.9">12</text>
<text x="235.7" y="138.6">-20</text>
<text x="244.9" y="138.6">12.2</text>
<text x="256" y="138.6">14.4</text>
<text x="270" y="138.6">12.2</text>
<text x="235.7" y="146.3">-21</text>
<text x="246.1" y="146.3">11</text>
<text x="255.2" y="146.3">13.55</text>
<text x="271.2" y="146.3">11</text>
<text x="235.7" y="152.3">-22</text>
<text x="246.1" y="152.3">10</text>
<text x="255.2" y="152.3">13.35</text>
<text x="271.2" y="152.3">10</text>
<text x="235.7" y="158.3">-23</text>
<text x="244.9" y="158.3">4.4</text>
<text x="256" y="158.3">7.75</text>
<text x="270" y="158.3">4.4</text>
<text x="235.7" y="164.3">-24</text>
<text x="235.7" y="170.3">-25</text>
<text x="22.3" y="175.9">DATE</text>
<text x="32" y="175.9">NAME</text>
<text x="56.9" y="175.9">DESCRIPTION</text>
<text x="163.1" y="175.3">List</text>
<text x="170.6" y="175.3">Request</text>
<text x="185.3" y="175.3">No.</text>
<text x="6.8" y="180.6">1</text>
<text x="14.5" y="180.3">----</text>
<text x="24" y="180.3">----</text>
<text x="34.5" y="180.3">---</text>
<text x="50.8" y="180.7">ENGINEERING RELEASE</text>
<text x="225.5" y="187.2">TITLE:</text>
<text x="225.6" y="197.2">PART No.</text>
<text x="163.7" y="202.9">DATE</text>
</g>
<g font-size="2.5">
<text x="4.9" y="175.9">REV.</text>
<text x="205.2" y="183.5">3</text>
<text x="208.9" y="183.5">RD</text>
<text x="214.4" y="183.5">ANGLE</text>
<text x="162.5" y="187.2">SCALE</text>
<text x="163.7" y="191.4">DETAILED</text>
<text x="174.9" y="187.2">:</text>
<text x="178.6" y="191.4">DESIGNED</text>
<text x="183.1" y="187.2">SHEET</text>
<text x="194.2" y="191.4">CHECKED</text>
<text x="197.2" y="187.2">/</text>
<text x="205.8" y="187.2">UNIT</text>
<text x="209.8" y="191.4">APPROVED</text>
<text x="213.7" y="187.2">(mm.)</text>
</g>
<g font-size="2.1">
<text x="74.1" y="15.7">REV.</text>
<text x="154.8" y="57.6" transform="rotate(-90 154.8 57.6)">Rt=6</text>
<text x="179.5" y="75.6">Rt=6</text>
<text x="111.3" y="88.5">Rt=6</text>
<text x="179.5" y="90.1">Rt=6</text>
<text x="11.6" y="175.6">ECN No.</text>
<text x="92.2" y="174.4">UNLESS</text>
<text x="94.5" y="177">C0.1</text>
<text x="101.8" y="177">OR</text>
<text x="102.8" y="174.4">SPECIFIED</text>
<text x="106.6" y="177">R0.1</text>
<text x="127.3" y="174.6">M/C.</text>
<text x="148.6" y="174.7">Q'ty</text>
<text x="127.5" y="182.7">MATERIAL</text>
<text x="92.8" y="190.7">0.5</text>
<text x="98.2" y="190.7">~</text>
<text x="101.7" y="190.7">6</text>
<text x="110.6" y="187.7">0.05</text>
<text x="110.6" y="190.4">0.1</text>
<text x="127.6" y="190.8">FINISH</text>
<text x="93.4" y="195.6">30</text>
<text x="94.9" y="193">6</text>
<text x="98" y="195.6">~</text>
<text x="98" y="193">~</text>
<text x="101.5" y="195.6">120</text>
<text x="101.5" y="193">30</text>
<text x="110.5" y="193.1">0.2</text>
<text x="110.6" y="195.8">0.3</text>
<text x="92.1" y="201">400</text>
<text x="92.2" y="198.5">120</text>
<text x="96.2" y="203.8">ANGLE</text>
<text x="98.2" y="201">~</text>
<text x="98.3" y="198.5">~</text>
<text x="101.7" y="201">1000</text>
<text x="101.8" y="198.5">400</text>
<text x="110.6" y="198.4">0.4</text>
<text x="110.7" y="201.1">0.8</text>
<text x="112.1" y="203.8">1</text>
<text x="127.6" y="198.9">HEAT</text>
<text x="134.9" y="198.9">TREATMENT</text>
<text x="284.3" y="204">REV.</text>
</g>
<g font-size="1.8">
<text x="282.6" y="21.1">Preecha</text>
<text x="282.6" y="28.6">Preecha</text>
<text x="282.6" y="34.6">Preecha</text>
<text x="282.6" y="40.6">Preecha</text>
<text x="282.6" y="46.6">Preecha</text>
<text x="282.6" y="52.6">Preecha</text>
<text x="282.6" y="58.6">Preecha</text>
<text x="282.6" y="64.6">Preecha</text>
<text x="282.6" y="70.6">Preecha</text>
<text x="282.6" y="76.6">Preecha</text>
<text x="282.6" y="82.6">Preecha</text>
<text x="282.6" y="88.6">Preecha</text>
<text x="282.6" y="94.6">Preecha</text>
<text x="282.6" y="100.6">Preecha</text>
<text x="282.6" y="106.6">Preecha</text>
<text x="282.6" y="112.6">Preecha</text>
<text x="282.6" y="118.6">Preecha</text>
<text x="282.6" y="124.6">Preecha</text>
<text x="282.6" y="130.6">Preecha</text>
<text x="281.9" y="137.3">RQ.346/16</text>
<text x="282.6" y="139.1">Preecha</text>
<text x="282.6" y="146">Preecha</text>
<text x="282.6" y="152">Preecha</text>
<text x="281.9" y="157">RQ.304/26</text>
<text x="282.6" y="158.8">Preecha</text>
<text x="92.6" y="179.6">GENERAL</text>
<text x="102.5" y="179.6">TOLERANCE</text>
<text x="118.4" y="175.5">0.8S</text>
<text x="93.5" y="182.6">JISB0405</text>
<text x="99" y="184.9">WORKING</text>
<text x="104.3" y="182.6">MACHING</text>
<text x="118.4" y="182">6.3S</text>
<text x="91.6" y="187.6">LESS</text>
<text x="97.7" y="187.6">THAN</text>
<text x="104" y="187.6">0.5</text>
<text x="118.7" y="188.3">25S</text>
<text x="118.1" y="194.8">100S</text>
<text x="118.4" y="203.3">UNCUT</text>
</g>
</svg>
